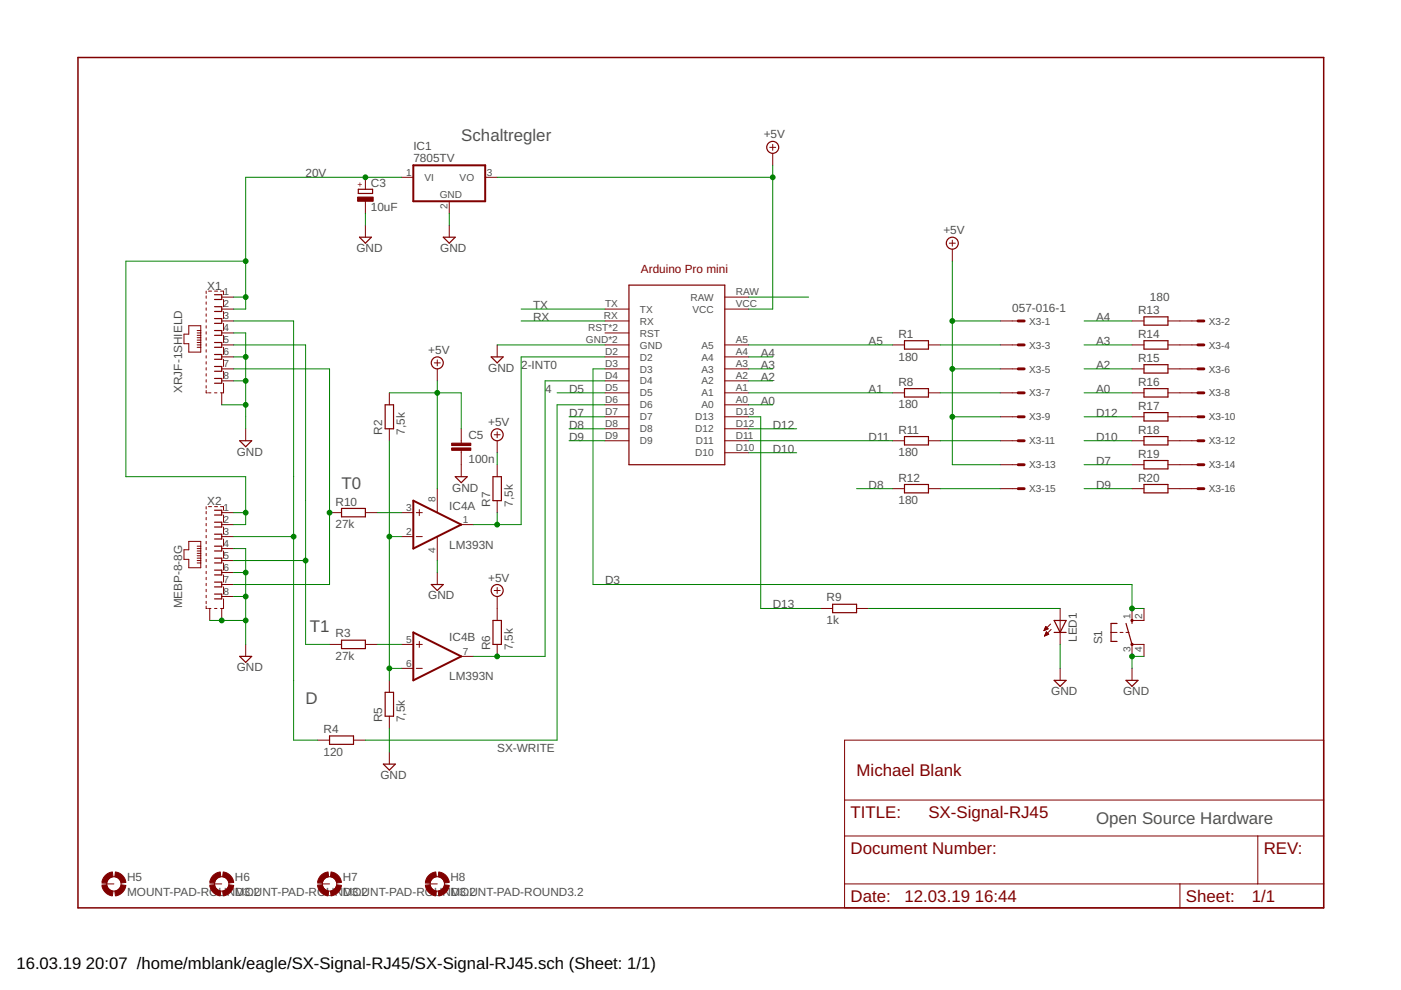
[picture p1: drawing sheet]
<svg xmlns="http://www.w3.org/2000/svg" width="297mm" height="210mm" viewBox="0 0 297 210" stroke-linecap="round" stroke-linejoin="round" font-family="sans-serif">
<path d="M16.5 12.2h264.1v180.3h-264.1z" fill="none" stroke="#800000" stroke-width=".32"/>
<g fill="none" stroke="#800000" stroke-width=".21">
<path d="M77.5 37.6v2.5M85.1 37.6h2.5M102.9 37.6h2.5M163.2 31.2h1.3M163.8 30.6v1.3M163.8 32.5v2.6M77.5 42.7v2.5M77.5 47.8v2.5M95.2 42.7v2.5M95.2 47.8v2.5M201.3 51.6h1.2M201.9 50.9v1.3"/>
<path d="M201.9 52.8v2.6M40 69.1h2.6v5.6h-2.6v-1.8h-1v-2.1h1zM41.8 73.1h.8M41.8 70.6h.8M41.8 70.1h.8M41.8 71.1h.8M41.8 71.6h.8M41.8 72.1h.8M41.8 72.6h.8M41.8 73.6h.8M43.7 61.7v.5M43.7 62.7v.5"/>
<path d="M43.7 64v.5M43.7 65.3v.5M43.7 66.5v.6M43.7 67.8v.5M43.7 69.1v.5M43.7 70.3v.5M43.7 71.6v.5M43.7 72.9v.5M43.7 74.1v.6M43.7 75.4v.5M43.7 76.7v.5M43.7 78v.5"/>
<path d="M43.7 79.2v.5M44.2 61.7h.7M45.5 61.7h.6M46.8 61.7h.6v.8M47 78.2h2.6M47 75.7h2.6M47 73.1h2.6M47 63h2.6M47 70.6h2.6M47 68.1h2.6M47 65.5h2.6M47.4 63.5v1.5"/>
<path d="M47.4 66v1.5M47.4 68.6v1.5M47.4 71.1v1.5M47.4 73.6v1.6M47.4 76.2v1.5M47.4 78.7v1.5M92.1 76.9h1.2M92.7 76.3v1.3M92.7 78.2v2.6M105.4 73.1v2.6M128.3 78.2h5M128.3 75.7h5"/>
<path d="M128.3 73.1h5M128.3 70.6h5M128.3 68.1h5M128.3 65.5h5M153.7 78.2h5M153.7 75.7h5M153.7 73.1h5M153.7 63h5M153.7 65.5h5M189.2 73.1h2.6M196.8 73.1h2.6M212.1 78.2h3.8"/>
<path d="M212.1 73.1h3.8M212.1 68.1h3.8M240 78.2h2.5M240 73.1h2.5M240 68.1h2.5M247.6 78.2h6.4M247.6 73.1h6.4M247.6 68.1h6.4M43.7 82.8v.5h.3M43.7 80.5v.5M43.7 81.8v.5M44.2 83.3h.5"/>
<path d="M45.5 83.3h.5M47 80.8h2.6M47 83.3v2.5M47.4 81.3v2h-.6M52.1 90.9v2.6M82.5 83.3v2.5M82.5 90.9v2.6M97.8 90.9v3.1M97.8 95.5v5.6M104.8 92.2h1.2M105.4 91.5v1.3M105.4 93.5v2.5"/>
<path d="M105.4 98.5v2.6M128.3 85.8h5M128.3 83.3h5M128.3 80.8h5M128.3 88.4h5M128.3 90.9h5M128.3 93.5h5M153.7 85.8h5M153.7 83.3h5M153.7 80.8h5M153.7 88.4h5M153.7 90.9h5"/>
<path d="M153.7 93.5h5M153.7 96h5M189.2 83.3h2.6M189.2 93.5h2.6M196.8 83.3h2.6M196.8 93.5h2.6M212.1 83.3h3.8M212.1 88.4h3.8M212.1 93.5h3.8M212.1 98.5h3.8M240 83.3h2.5M240 88.4h2.5"/>
<path d="M240 93.5h2.5M240 98.5h2.5M247.6 83.3h6.4M247.6 88.4h6.4M247.6 93.5h6.4M247.6 98.5h6.4M40 114.8h2.6v5.6h-2.6v-1.8h-1v-2h1zM41.8 115.8h.8M41.8 116.3h.8M41.8 116.8h.8M41.8 117.3h.8M41.8 117.8h.8"/>
<path d="M41.8 118.3h.8M41.8 118.9h.8M41.8 119.4h.8M43.7 107.4v.5M43.7 108.4v.5M43.7 109.7v.5M43.7 111v.5M43.7 112.2v.6M43.7 113.5v.5M43.7 114.8v.5M43.7 116.1v.5M43.7 117.3v.5"/>
<path d="M43.7 118.6v.5M43.7 119.9v.5M44.2 107.4h.7M45.5 107.4h.6M46.8 107.4h.6v.8M47 108.7h2.6M47 113.8h2.6M47 111.2h2.6M47 116.3h2.6M47 118.9h2.6M47.4 109.2v1.5M47.4 111.7v1.6"/>
<path d="M47.4 114.3v1.5M47.4 116.8v1.5M47.4 119.4v1.5M69.9 108.7h2.5M77.5 108.7h2.5M85.1 108.7h2.5M85.1 113.8h2.5M88.3 108.7h1.2M88.3 113.8h1.2M88.9 108.1v1.2M92.7 103.6v5.1M92.7 113.8v5.1"/>
<path d="M97.8 111.2h2.5M105.4 106.2v2.5M189.2 103.6h2.6M196.8 103.6h2.6M212.1 103.6h3.8M240 103.6h2.5M247.6 103.6h6.4M43.7 128.5v.5h.3M43.7 121.1v.5M43.7 122.4v.5M43.7 123.7v.5M43.7 124.9v.6"/>
<path d="M43.7 126.2v.5M43.7 127.5v.5M44.2 129h.5M44.5 129v2.6M45.5 129h.5M47 129v2.6M47 121.4h2.6M47 123.9h2.6M47 126.5h2.6M47.4 127v2h-.6M47.4 121.9v1.5M47.4 124.4v1.6"/>
<path d="M52.1 136.6v2.6M69.9 136.6h2.5M77.5 136.6h2.5M85.1 136.6h2.5M88.3 136.6h1.2M88.9 136v1.3M92.7 121.4v2.5M97.8 139.2h2.5M104.8 125.2h1.2M105.4 124.6v1.2M105.4 126.5v5.1M105.4 136.6v2.6"/>
<path d="M174 129h2.5M181.6 129h2.5M221.4 133.6h.1M221.4 133.5h.4M221.5 133.4h.6M221.5 134.8h.1M221.5 133.3h.7M221.5 134.7h.3M221.6 134.6h.5M221.6 133.1h.5M221.6 133h.3M221.6 134.5h.7"/>
<path d="M221.7 132.9h.1M221.7 134.3h.5M221.7 132.8l.5 .5-.9 .4zM221.7 134.2h.4M221.8 134.1h.2M221.8 134h.1M222.4 134.5l-.6-.5-.3 .9M222.4 134.5l-.9 .4M222.7 132.3l-1.4 1.4M222.9 133.5l-1.4 1.4M224.8 129v7.6M235.6 134.1h1.2"/>
<path d="M237.5 134.1h.6M238.7 134.1h.7M240 139.2v-2.6h2.5v2.6M240 129v2.6h2.5v-2.6M67.3 156.9h2.6M75 156.9h2.5M82.5 144.3v2.5M82.5 151.8v2.6M82.5 159.5v2.5M85.1 141.7h2.5M88.3 141.7h1.2M179.1 156.9h101.5v35.6h-101.5z"/>
<path d="M224.8 141.7v2.6M240 141.7v2.6M179.1 177.2h101.5M179.1 169.6h101.5M266.7 177.2v10.2M21.6 187.4h2.6M44.5 187.4h2.5M67.3 187.4h2.6M90.2 187.4h2.5M179.1 187.4h101.5M250.2 187.4v5.1"/>
<circle cx="24.2" cy="187.4" r="1.52"/>
<circle cx="47" cy="187.4" r="1.52"/>
<circle cx="69.9" cy="187.4" r="1.52"/>
<circle cx="92.7" cy="187.4" r="1.52"/>
</g>
<g fill="none" stroke="#800000" stroke-width=".42">
<path d="M87.6 35.1h15.3v7.6h-15.3zM87.6 106.2l10.2 5-10.2 5.1zM87.6 134.1l10.2 5.1-10.2 5.1z"/>
<circle cx="240" cy="136.6" r=".13"/>
<circle cx="240" cy="131.6" r=".13"/>
</g>
<g fill="none" stroke="#800000" stroke-width=".25">
<path d="M76 40.1h3v.9h-3zM76.2 50.3h2.5l-1.2 1.3zM94 50.3h2.5l-1.3 1.3zM45.5 62.5h1.5v1h-1.5M45.5 65h1.5v1h-1.5M45.5 67.5h1.5v1.1h-1.5M45.5 70.1h1.5v1h-1.5M45.5 72.6h1.5v1h-1.5M45.5 75.2h1.5v1h-1.5M45.5 77.7h1.5v1h-1.5M104.1 75.7h2.6l-1.3 1.2zM133.3 60.5h20.4v38h-20.4z"/>
<path d="M191.8 72.2h5v1.8h-5zM242.5 72.2h5.1v1.8h-5.1zM242.5 67.2h5.1v1.7h-5.1zM242.5 77.3h5.1v1.8h-5.1zM45.5 80.2h1.5v1.1h-1.5M50.8 93.5h2.6l-1.3 1.2zM81.7 85.8h1.7v5.1h-1.7zM191.8 82.4h5v1.8h-5zM191.8 92.6h5v1.7h-5zM242.5 82.4h5.1v1.8h-5.1zM242.5 92.6h5.1v1.7h-5.1zM242.5 87.5h5.1v1.8h-5.1z"/>
<path d="M242.5 97.6h5.1v1.8h-5.1zM45.5 108.2h1.5v1h-1.5M45.5 110.7h1.5v1h-1.5M45.5 113.3h1.5v1h-1.5M45.5 115.8h1.5v1h-1.5M45.5 118.3h1.5v1.1h-1.5M72.4 107.8h5.1v1.8h-5.1zM96.5 101.1h2.6l-1.3 1.2zM104.5 101.1h1.8v5.1h-1.8zM191.8 102.7h5v1.8h-5zM242.5 102.7h5.1v1.8h-5.1zM45.5 120.9h1.5v1h-1.5"/>
<path d="M45.5 123.4h1.5v1h-1.5M45.5 126h1.5v1h-1.5M50.8 139.2h2.6l-1.3 1.2zM72.4 135.7h5.1v1.8h-5.1zM91.4 123.9h2.6l-1.3 1.3zM104.5 131.6h1.8v5h-1.8zM176.5 128.1h5.1v1.8h-5.1zM223.5 131.6h2.5l-1.2 2.5zM223.5 134.1h2.5M236.8 132.2h-1.2v3.8h1.2M238.7 132.2l1.3 4.4M240 131.6v.6"/>
<path d="M69.9 156h5.1v1.8h-5.1zM81.7 146.8h1.7v5h-1.7zM223.5 144.3h2.5l-1.2 1.2zM238.7 144.3h2.6l-1.3 1.2zM81.3 162h2.5l-1.3 1.3z"/>
<circle cx="163.8" cy="31.2" r="1.27"/>
<circle cx="201.9" cy="51.6" r="1.27"/>
<circle cx="92.7" cy="76.9" r="1.27"/>
<circle cx="105.4" cy="92.2" r="1.27"/>
<circle cx="105.4" cy="125.2" r="1.27"/>
</g>
<g fill="#800000" stroke="#800000" stroke-width=".21">
<path d="M95.8 95h4v.5h-4z"/>
<path d="M95.8 94h4v.5h-4z"/>
<path d="M75.8 41.8h3.3v.9h-3.3z"/>
</g>
<g fill="#800000" stroke="#800000" stroke-width=".21">
<path d="M24.5 184.9a2.59 2.59 0 0 1 2.2 2.2l-1 .1-.5-.9-.9-.4z" fill-rule="evenodd"/>
<path d="M22.2 185.8l.6-.6 1-.3 .2 1-.9 .4-.5 .9-1-.1 .2-.6z" fill-rule="evenodd"/>
<path d="M21.6 187.7l1-.1 .5 .9 .9 .4-.2 1a2.59 2.59 0 0 1-2.2-2.2z" fill-rule="evenodd"/>
<path d="M24.3 188.9l.9-.4 .5-.9 1 .1a2.59 2.59 0 0 1-2.2 2.2z" fill-rule="evenodd"/>
<path d="M47.3 184.9a2.59 2.59 0 0 1 2.3 2.2l-1.1 .1-.4-.9-.9-.4z" fill-rule="evenodd"/>
<path d="M45 185.8l.7-.6 1-.3 .1 1-.6 .2a1.4 1.4 0 0 0-.7 1.1l-1-.1z" fill-rule="evenodd"/>
<path d="M44.5 187.7l1-.1a1.51 1.51 0 0 0 1.3 1.3l-.1 1a2.53 2.53 0 0 1-2.2-2.2z" fill-rule="evenodd"/>
<path d="M47.2 188.9l.9-.4 .4-.9 1.1 .1a2.59 2.59 0 0 1-2.3 2.2z" fill-rule="evenodd"/>
<path d="M70.2 184.9a2.54 2.54 0 0 1 2.2 2.2l-1 .1-.4-.9-.9-.4z" fill-rule="evenodd"/>
<path d="M67.9 185.8l.7-.6 1-.3 .1 1-.9 .4-.5 .9-1-.1z" fill-rule="evenodd"/>
<path d="M67.3 187.7l1-.1 .5 .9 .9 .4-.1 1a2.53 2.53 0 0 1-2.3-2.2z" fill-rule="evenodd"/>
<path d="M71.4 187.6l1 .1a2.53 2.53 0 0 1-2.2 2.2l-.1-1 .9-.4z" fill-rule="evenodd"/>
<path d="M93 184.9a2.53 2.53 0 0 1 2.2 2.2l-.9 .1-.5-.9-.9-.4z" fill-rule="evenodd"/>
<path d="M90.8 185.8l.6-.6 1-.3 .1 1-.9 .4-.4 .9-1-.1z" fill-rule="evenodd"/>
<path d="M90.2 187.7l1-.1 .4 .9 .9 .4-.1 1a2.54 2.54 0 0 1-2.2-2.2z" fill-rule="evenodd"/>
<path d="M92.9 188.9l.9-.4 .5-.9 .9 .1a2.52 2.52 0 0 1-2.2 2.2z" fill-rule="evenodd"/>
</g>
<g fill="none" stroke="#800000" stroke-width=".61">
<path d="M215.9 68.1h1.2M215.9 73.1h1.2M215.9 78.2h1.2M254 68.1h1.2M254 73.1h1.2M254 78.2h1.2M215.9 83.3h1.2M215.9 88.4h1.2M215.9 93.5h1.2M215.9 98.5h1.2M254 83.3h1.2M254 88.4h1.2"/>
<path d="M254 93.5h1.2M254 98.5h1.2M215.9 103.6h1.2M254 103.6h1.2"/>
</g>
<g fill="none" stroke="#008000" stroke-width=".21">
<path d="M85.1 37.6h-33v27.9h-2.5M105.4 37.6h58.4M163.8 35.1v30.4h-5.1M52.1 55.4h-25.4v45.7h25.4v10.1h-2.5M77.5 45.2v2.6M95.2 45.2v2.6M201.9 55.4v43.1h10.2M49.6 63h2.5M49.6 70.6h2.5v20.3M49.6 78.2h20.3v45.7h-20.3M49.6 73.1h15.2v63.5h5.1M49.6 75.7h2.5"/>
<path d="M49.6 68.1h12.7v88.8h5M105.4 73.1h22.9M110.5 65.5h17.8M110.5 68.1h17.8M128.3 75.7h-17.8v35.5h-10.2M128.3 78.2h-2.6v45.7h114.3v5.1h2.5M158.7 63h12.7M158.7 78.2h5.1M158.7 73.1h30.5M158.7 75.7h5.1M199.4 73.1h12.7M201.9 78.2h10.2"/>
<path d="M201.9 68.1h10.2M229.8 78.2h10.2M229.8 73.1h10.2M229.8 68.1h10.2M47 85.8h5.1M49.6 80.8h2.5M82.5 93.5v50.8M82.5 83.3h15.3v7.6M92.7 80.8v22.8M105.4 96v2.5M118.1 83.3h10.2M120.6 88.4h7.7"/>
<path d="M120.6 90.9h7.7M120.6 93.5h7.7M128.3 80.8h-12.7v58.4h-15.3M128.3 85.8h-10.2v71.1h-40.6M158.7 80.8h5.1M158.7 85.8h5.1M158.7 83.3h30.5M158.7 88.4h2.6v40.6h12.7M158.7 90.9h10.2M158.7 93.5h30.5M158.7 96h10.2M199.4 83.3h12.7"/>
<path d="M199.4 93.5h12.7M201.9 88.4h10.2M229.8 83.3h10.2M229.8 88.4h10.2M229.8 98.5h10.2M229.8 93.5h10.2M49.6 116.3h2.5v20.3M49.6 108.7h2.5M49.6 118.9h15.2M49.6 113.8h12.7M80 108.7h5.1M82.5 113.8h2.6"/>
<path d="M92.7 118.9v2.5M105.4 108.7v2.5M181.6 103.6h7.6M199.4 103.6h12.7M229.8 103.6h10.2M44.5 131.6h7.6M49.6 121.4h2.5M49.6 126.5h2.5M80 136.6h5.1M184.1 129h40.7M224.8 136.6v5.1M242.5 139.2h-2.5v2.5"/>
<path d="M82.5 154.4v5.1M82.5 141.7h2.6"/>
</g>
<g fill="#008000" stroke="#008000" stroke-width=".21">
<circle cx="52.1" cy="63" r=".51"/>
<circle cx="52.1" cy="55.4" r=".51"/>
<circle cx="52.1" cy="108.7" r=".51"/>
<circle cx="77.5" cy="37.6" r=".51"/>
<circle cx="69.9" cy="108.7" r=".51"/>
<circle cx="64.8" cy="118.9" r=".51"/>
<circle cx="82.5" cy="113.8" r=".51"/>
<circle cx="82.5" cy="141.7" r=".51"/>
<circle cx="240" cy="139.2" r=".51"/>
<circle cx="52.1" cy="75.7" r=".51"/>
<circle cx="52.1" cy="80.8" r=".51"/>
<circle cx="52.1" cy="85.8" r=".51"/>
<circle cx="52.1" cy="121.4" r=".51"/>
<circle cx="52.1" cy="126.5" r=".51"/>
<circle cx="47" cy="131.6" r=".51"/>
<circle cx="52.1" cy="131.6" r=".51"/>
<circle cx="92.7" cy="83.3" r=".51"/>
<circle cx="163.8" cy="37.6" r=".51"/>
<circle cx="201.9" cy="68.1" r=".51"/>
<circle cx="201.9" cy="78.2" r=".51"/>
<circle cx="201.9" cy="88.4" r=".51"/>
<circle cx="105.4" cy="111.2" r=".51"/>
<circle cx="105.4" cy="139.2" r=".51"/>
<circle cx="62.3" cy="113.8" r=".51"/>
<circle cx="240" cy="129" r=".51"/>
</g>
<g font-size="3.6" fill="#505050">
<text x="97.8" y="30">Schaltregler</text>
<text x="72.4" y="103.6">T0</text>
<text x="65.7" y="134.1">T1</text>
<text x="64.8" y="149.3">D</text>
<text x="232.4" y="174.7">Open Source Hardware</text>
</g>
<g font-size="3.6" fill="#800000">
<text x="181.6" y="164.6">Michael Blank</text>
<text x="180.3" y="173.4">TITLE:</text>
<text x="196.8" y="173.4">SX-Signal-RJ45</text>
<text x="180.3" y="181.1">Document Number:</text>
<text x="267.9" y="181.1">REV:</text>
<text x="180.3" y="191.2">Date:</text>
<text x="191.8" y="191.2">12.03.19</text>
<text x="206.7" y="191.2">16:44</text>
<text x="251.4" y="191.2">Sheet:</text>
<text x="265.4" y="191.2">1/1</text>
</g>
<g font-size="3.5">
<text x="3.5" y="205.4">16.03.19</text>
<text x="18.2" y="205.4">20:07 /home/mblank/eagle/SX-Signal-RJ45/SX-Signal-RJ45.sch (Sheet: 1/1)</text>
</g>
<g font-size="2.5" fill="#505050">
<text x="161.9" y="29.3">+5V</text>
<text x="87.6" y="34.4">7805TV</text>
<text x="87.6" y="31.9">IC1</text>
<text x="64.8" y="37.6">20V</text>
<text x="78.6" y="39.6">C3</text>
<text x="78.6" y="44.7">10uF</text>
<text x="75.6" y="53.5">GND</text>
<text x="93.4" y="53.5">GND</text>
<text x="200" y="49.7">+5V</text>
<text x="44" y="61.5">X1</text>
<text x="113" y="65.5">TX</text>
<text x="243.8" y="63.7">180</text>
<text x="113" y="68.1">RX</text>
<text x="190.5" y="71.6">R1</text>
<text x="214.6" y="66.2">057-016-1</text>
<text x="232.4" y="68.1">A4</text>
<text x="241.3" y="66.6">R13</text>
<text x="241.3" y="71.6">R14</text>
<text x="90.8" y="75">+5V</text>
<text x="161.3" y="75.7">A4</text>
<text x="184.1" y="73.1">A5</text>
<text x="190.5" y="76.4">180</text>
<text x="232.4" y="73.1">A3</text>
<text x="241.3" y="76.7">R15</text>
<text x="38.6" y="83.3" transform="rotate(-90 38.6 83.3)">XRJF-1SHIELD</text>
<text x="103.5" y="78.9">GND</text>
<text x="110.5" y="78.2">2-INT0</text>
<text x="115.6" y="83.3">4</text>
<text x="120.7" y="83.3">D5</text>
<text x="161.3" y="80.8">A2</text>
<text x="161.3" y="78.2">A3</text>
<text x="184.1" y="83.3">A1</text>
<text x="190.5" y="81.8">R8</text>
<text x="232.4" y="83.3">A0</text>
<text x="232.4" y="78.2">A2</text>
<text x="241.3" y="81.8">R16</text>
<text x="120.7" y="88.4">D7</text>
<text x="161.3" y="85.8">A0</text>
<text x="190.5" y="86.6">180</text>
<text x="232.4" y="88.4">D12</text>
<text x="241.3" y="86.9">R17</text>
<text x="81.1" y="92.2" transform="rotate(-90 81.1 92.2)">R2</text>
<text x="85.9" y="92.2" transform="rotate(-90 85.9 92.2)">7,5k</text>
<text x="99.3" y="93.1">C5</text>
<text x="103.5" y="90.3">+5V</text>
<text x="120.7" y="90.9">D8</text>
<text x="120.7" y="93.5">D9</text>
<text x="163.8" y="96">D10</text>
<text x="163.8" y="90.9">D12</text>
<text x="184.1" y="93.5">D11</text>
<text x="190.5" y="92">R11</text>
<text x="232.4" y="93.5">D10</text>
<text x="241.3" y="92">R18</text>
<text x="50.2" y="96.6">GND</text>
<text x="99.3" y="98.2">100n</text>
<text x="190.5" y="96.8">180</text>
<text x="232.4" y="98.5">D7</text>
<text x="241.3" y="97">R19</text>
<text x="44" y="107.2">X2</text>
<text x="71.1" y="107.2">R10</text>
<text x="95.9" y="104.2">GND</text>
<text x="103.9" y="107.4" transform="rotate(-90 103.9 107.4)">R7</text>
<text x="108.7" y="107.4" transform="rotate(-90 108.7 107.4)">7,5k</text>
<text x="184.1" y="103.6">D8</text>
<text x="190.5" y="106.9">180</text>
<text x="190.5" y="102.1">R12</text>
<text x="232.4" y="103.6">D9</text>
<text x="241.3" y="102.1">R20</text>
<text x="71.1" y="112">27k</text>
<text x="95.3" y="108.1">IC4A</text>
<text x="95.3" y="116.3">LM393N</text>
<text x="103.5" y="123.3">+5V</text>
<text x="128.3" y="123.9">D3</text>
<text x="38.6" y="129" transform="rotate(-90 38.6 129)">MEBP-8-8G</text>
<text x="90.8" y="127.1">GND</text>
<text x="163.8" y="129">D13</text>
<text x="175.3" y="127.5">R9</text>
<text x="71.1" y="135.1">R3</text>
<text x="95.3" y="136">IC4B</text>
<text x="103.9" y="137.9" transform="rotate(-90 103.9 137.9)">R6</text>
<text x="108.7" y="137.9" transform="rotate(-90 108.7 137.9)">7,5k</text>
<text x="175.3" y="132.3">1k</text>
<text x="228.3" y="136.1" transform="rotate(-90 228.3 136.1)">LED1</text>
<text x="233.7" y="136.6" transform="rotate(-90 233.7 136.6)">S1</text>
<text x="50.2" y="142.3">GND</text>
<text x="71.1" y="139.9">27k</text>
<text x="95.3" y="144.2">LM393N</text>
<text x="222.9" y="147.4">GND</text>
<text x="238.1" y="147.4">GND</text>
<text x="68.6" y="155.4">R4</text>
<text x="81.1" y="153.1" transform="rotate(-90 81.1 153.1)">R5</text>
<text x="85.9" y="153.1" transform="rotate(-90 85.9 153.1)">7,5k</text>
<text x="68.6" y="160.2">120</text>
<text x="105.4" y="159.5">SX-WRITE</text>
<text x="80.7" y="165.2">GND</text>
<text x="26.9" y="189.9">MOUNT-PAD-ROUNMOUNT-PAD-ROUNMOUNT-PAD-ROUNMOUNT-PAD-ROUND3.2</text>
<text x="26.9" y="186.8">H5</text>
<text x="49.8" y="186.8">H6</text>
<text x="49.9" y="189.9">D3.2</text>
<text x="72.7" y="186.8">H7</text>
<text x="72.8" y="189.9">D3.2</text>
<text x="95.5" y="186.8">H8</text>
<text x="95.6" y="189.9">D3.2</text>
</g>
<text font-size="2.5" fill="#800000" x="135.9" y="57.9">Arduino Pro mini</text>
<g font-size="2.1" fill="#505050">
<text x="86.1" y="37.2">1</text>
<text x="90" y="38.4">VI</text>
<text x="93.2" y="41.9">GND</text>
<text x="97.4" y="38.4">VO</text>
<text x="103.2" y="37.2">3</text>
<text x="94.9" y="44.2" transform="rotate(-90 94.9 44.2)">2</text>
<text x="47.4" y="62.6">1</text>
<text x="47.4" y="65.2">2</text>
<text x="128.3" y="65.2">TX</text>
<text x="146.4" y="63.7">RAW</text>
<text x="156" y="62.6">RAW</text>
<text x="156" y="65.2">VCC</text>
<text x="47.4" y="67.7">3</text>
<text x="47.4" y="70.2">4</text>
<text x="124.7" y="70.2">RST*2</text>
<text x="128.1" y="67.7">RX</text>
<text x="135.7" y="71.4">RST</text>
<text x="135.7" y="68.8">RX</text>
<text x="135.7" y="66.3">TX</text>
<text x="146.8" y="66.3">VCC</text>
<text x="218.2" y="68.8">X3-1</text>
<text x="256.3" y="68.8">X3-2</text>
<text x="47.4" y="72.8">5</text>
<text x="47.4" y="75.3">6</text>
<text x="47.4" y="77.9">7</text>
<text x="124.2" y="72.8">GND*2</text>
<text x="128.3" y="75.3">D2</text>
<text x="128.3" y="77.9">D3</text>
<text x="135.7" y="76.4">D2</text>
<text x="135.7" y="73.9">GND</text>
<text x="148.7" y="76.4">A4</text>
<text x="148.7" y="73.9">A5</text>
<text x="156" y="77.9">A3</text>
<text x="156" y="75.3">A4</text>
<text x="156" y="72.8">A5</text>
<text x="218.2" y="73.9">X3-3</text>
<text x="256.3" y="73.9">X3-4</text>
<text x="47.4" y="80.4">8</text>
<text x="128.3" y="80.4">D4</text>
<text x="128.3" y="82.9">D5</text>
<text x="135.7" y="79">D3</text>
<text x="135.7" y="81.5">D4</text>
<text x="148.7" y="81.5">A2</text>
<text x="148.7" y="79">A3</text>
<text x="156" y="82.9">A1</text>
<text x="156" y="80.4">A2</text>
<text x="218.2" y="79">X3-5</text>
<text x="256.3" y="79">X3-6</text>
<text x="128.3" y="85.5">D6</text>
<text x="128.3" y="88">D7</text>
<text x="135.7" y="84.1">D5</text>
<text x="135.7" y="86.6">D6</text>
<text x="135.7" y="89.1">D7</text>
<text x="147.4" y="89.1">D13</text>
<text x="148.7" y="86.6">A0</text>
<text x="148.7" y="84.1">A1</text>
<text x="156" y="85.5">A0</text>
<text x="156" y="88">D13</text>
<text x="218.2" y="84.1">X3-7</text>
<text x="218.2" y="89.1">X3-9</text>
<text x="256.3" y="84.1">X3-8</text>
<text x="256.3" y="89.1">X3-10</text>
<text x="128.3" y="90.6">D8</text>
<text x="128.3" y="93.1">D9</text>
<text x="135.7" y="91.7">D8</text>
<text x="135.7" y="94.2">D9</text>
<text x="147.4" y="91.7">D12</text>
<text x="147.6" y="94.2">D11</text>
<text x="156" y="95.6">D10</text>
<text x="156" y="93.1">D11</text>
<text x="156" y="90.6">D12</text>
<text x="218.2" y="94.2">X3-11</text>
<text x="256.3" y="94.2">X3-12</text>
<text x="147.4" y="96.8">D10</text>
<text x="218.2" y="99.3">X3-13</text>
<text x="256.3" y="99.3">X3-14</text>
<text x="92.4" y="106.4" transform="rotate(-90 92.4 106.4)">8</text>
<text x="218.2" y="104.4">X3-15</text>
<text x="256.3" y="104.4">X3-16</text>
<text x="47.4" y="108.3">1</text>
<text x="47.4" y="110.9">2</text>
<text x="47.4" y="113.4">3</text>
<text x="86.1" y="113.4">2</text>
<text x="86.1" y="108.3">3</text>
<text x="98.2" y="110.9">1</text>
<text x="47.4" y="116">4</text>
<text x="47.4" y="118.5">5</text>
<text x="92.4" y="117.3" transform="rotate(-90 92.4 117.3)">4</text>
<text x="47.4" y="121">6</text>
<text x="47.4" y="123.6">7</text>
<text x="47.4" y="126.1">8</text>
<text x="239.7" y="131.2" transform="rotate(-90 239.7 131.2)">1</text>
<text x="242.2" y="131.2" transform="rotate(-90 242.2 131.2)">2</text>
<text x="86.1" y="136.3">5</text>
<text x="86.1" y="141.3">6</text>
<text x="98.2" y="138.8">7</text>
<text x="239.7" y="138.2" transform="rotate(-90 239.7 138.2)">3</text>
<text x="242.2" y="138.2" transform="rotate(-90 242.2 138.2)">4</text>
</g>
<text font-size="1.8" fill="#800000" x="76.9" y="39.7" transform="rotate(-90 76.9 39.7)">+</text>
</svg>
